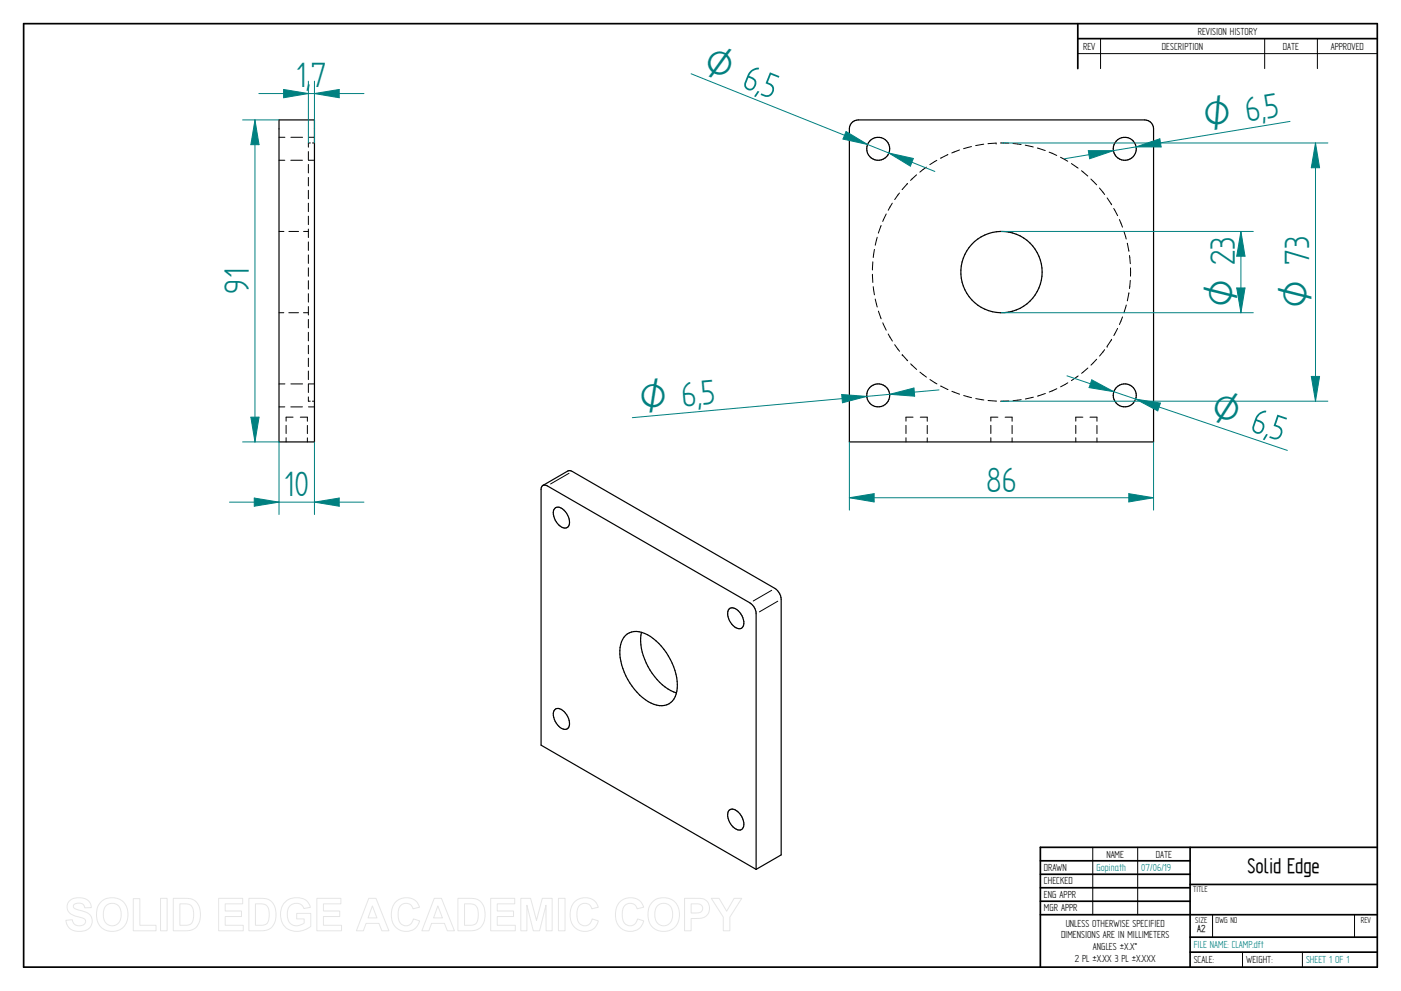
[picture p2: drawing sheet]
<svg xmlns="http://www.w3.org/2000/svg" width="594mm" height="420mm" viewBox="0 0 594 420" stroke-linecap="round" stroke-linejoin="round" font-family="sans-serif">
<g fill="none" stroke="#000" stroke-width=".72">
<path d="M10 10h574v400h-574zM457 10v19.1M457 16.4h127M504.6 359.2v50.8M584 359.2h-142.9v50.8M441.1 365h63.5M441.1 370.7h63.5M441.1 376.4h63.5M504.6 375h79.4M441.1 382.1h63.5M441.1 387.8h142.9M504.6 397.3h79.4"/>
<path d="M504.6 403.7h79.4"/>
</g>
<g fill="none" stroke="#000" stroke-width=".42">
<path d="M466.7 16.4v12.7M536.3 16.4v12.7M558.6 16.4v12.7M457 22.7h127M118.3 58.2h2.5M123.4 58.2h4.9M130.8 58.2h2.5M118.3 67.9h2.5M123.3 67.9h5M130.8 64.3v3.6M130.8 69.7v3.6M130.8 75.2v3.6"/>
<path d="M130.8 67.9h2.5M131.6 60.6h-.8v1.8M132.5 60.6h.8M384.8 77.8l-2.2 2.5M388.7 74.1l-2.6 2.4M392.8 70.9l-2.7 2.1M397.2 68l-2.9 1.8M401.9 65.5l-3.1 1.6M406.9 63.6l-3.3 1.3M411.9 62.1l-3.3 .9M417.1 61.1l-3.4 .6M422.4 60.7h.1"/>
<path d="M422.4 60.7l-3.5 .2M424.2 60.6l3.5 .1M429.5 60.8l3.5 .5M434.8 61.6l3.3 .7M439.9 62.8l3.3 1M444.9 64.5l3.2 1.4M449.7 66.7l3 1.7M454.3 69.3l2.9 2M458.6 72.4l2.7 2.2M462.6 75.9l2.4 2.5M466.2 79.7l2.2 2.8M118.3 98.1h2.1"/>
<path d="M122.5 98.1h4.1M128.7 98.1h2.1M130.8 80.7v3.6M130.8 86.1v3.6M130.8 91.7v3.5M130.8 97.1v3.6M373.6 95.6l-1.2 3.2M375.8 90.7l-1.5 3.2M378.4 86.1l-1.8 3.1M381.4 81.8l-2 2.8M382.6 80.3v.1M469.5 83.9l1.9 2.9"/>
<path d="M472.3 88.4l1.6 3M474.7 93.1l1.3 3.2M476.6 98l1 3.3M130.8 102.6v3.6M130.8 108.1v3.6M130.8 113.5v3.6M130.8 119v3.6M369.9 116.3l.2 3.5M370.1 111l-.2 3.5M370.8 105.7l-.5 3.5M372 100.6l-.9 3.4M478 103.1l.7 3.5"/>
<path d="M479 108.3l.3 3.5M479.3 118.9l-.3 3.4M479.4 113.6v3.5M118.3 132.6h2M122.5 132.6h4.1M128.7 132.6h2.1M130.8 124.5v3.6M130.8 130v3.6M130.8 135.4v3.6M370.3 121.5l.5 3.5M371.1 126.8l.9 3.4M372.5 131.9l1.1 3.3"/>
<path d="M374.3 136.9l1.5 3.1M473.9 139.2l-1.6 3.1M476 134.4l-1.3 3.2M477.6 129.3l-1 3.3M478.7 124.1l-.7 3.5M130.8 140.9v3.6M130.8 146.4v3.6M130.8 151.8v3.6M130.8 157.3v3.7M376.6 141.6l1.8 3M379.4 146.1l2.1 2.8M382.6 150.4h.1"/>
<path d="M382.6 150.4l2.3 2.6M386.2 154.3l2.5 2.3M390.1 157.8l2.7 2.1M457.2 159.4l-2.9 2M461.3 156l-2.7 2.3M465 152.3l-2.4 2.5M468.4 148.3l-2.1 2.7M469.5 146.8h.1M471.4 143.8l-1.9 3M118.3 162.8h2.5M118.3 172.5h2.5M123.3 172.5h5"/>
<path d="M123.4 162.8h4.9M124.3 176.9h-3v1.7M127.3 176.9h3v1.7M130.8 162.8v3.6M130.8 168.3v1.8h.8M130.8 172.5h2.5M130.8 162.8h2.5M132.5 170.1h.8M387.2 176.9h-3v1.7M390.2 176.9h3v1.7M394.3 160.9l3 1.9M398.9 163.7l3.1 1.5"/>
<path d="M403.6 165.9l3.3 1.2M408.6 167.7l3.4 .9M413.8 169l3.4 .6M419 169.8l3.5 .3M423.2 176.9h-3v1.7M426.2 176.9h3v1.7M427.8 170l-3.5 .1M433 169.5l-3.5 .4M438.2 168.4l-3.4 .8M443.3 166.8l-3.4 1.1M448.1 164.8l-3.2 1.4M452.8 162.3l-3.1 1.7"/>
<path d="M459.2 176.9h-3v1.7M462.2 176.9h3v1.7M121.3 180.3v3.5M121.3 185.6v1.8M130.3 180.4v3.5M130.3 185.6v1.8M384.2 180.3v3.5M384.2 185.6v1.8M393.2 180.4v3.5M393.2 185.6v1.8M420.2 180.3v3.5M420.2 185.6v1.8"/>
<path d="M429.2 180.4v3.5M429.2 185.6v1.8M456.2 180.3v3.5M456.2 185.6v1.8M465.2 180.4v3.5M465.2 185.6v1.8M241.3 200.7l-7.8 4.5M327.2 250.3l-7.8 4.5M329.8 254.9l-7.8 4.5M463.4 359.2v28.6M482.4 359.2v28.6M514.2 387.9v9.4"/>
<path d="M574.4 387.9v9.4M526.9 403.7v6.3M552.3 403.7v6.3"/>
</g>
<g fill="none" stroke="#000" stroke-width=".51">
<path d="M118.3 50.8h15v136.6h-15zM361 52.3a3.8 3.8 0 0 1 2.9-1.5h121.5a3.8 3.8 0 0 1 3.8 3.8v132.8h-129v-132.8zM230 206a1.85 1.85 0 0 1 2.1 0l85.9 49.6 2.1 2.3 .5 2.3v108.4l-91.2-52.7v-108.4zM230.2 205.8l10.6-6.1 1.3-.1 86.5 49.9 1.1 .9 1 1.4 .6 2.3v108.4l-10.7 6.1M235.2 215.6a3.1 3.1 0 0 1 4.5 1.3 5.8 5.8 0 0 1 1.2 6.5 3.2 3.2 0 0 1-4.5-1.4 5.8 5.8 0 0 1-1.2-6.4zM309.2 258.2a3.2 3.2 0 0 1 4.5 1.4 5 5 0 0 1 .7 6.8 5 5 0 0 1-5.4-4.1l-.4-2.3zM265.2 269.5a7.5 7.5 0 0 1 9.4-.4 26.1 26.1 0 0 1 12.4 23.9 6.8 6.8 0 0 1-9.7 5.6 25.8 25.8 0 0 1-14.4-24l.6-2.4zM272 268.1a24.7 24.7 0 0 0 7.7 21.2l3.6 2.8 3.5 1.7M235.2 300.9a3.1 3.1 0 0 1 4.5 1.4 5 5 0 0 1 .8 6.7 4 4 0 0 1-4.6-2.4 5 5 0 0 1-.7-5.7zM309.2 343.6a3.2 3.2 0 0 1 4.5 1.4 5 5 0 0 1 .7 6.7 5 5 0 0 1-5.4-4l-.4-2.4z"/>
<circle cx="372.4" cy="63.1" r="4.9"/>
<circle cx="476.9" cy="63.1" r="4.9"/>
<circle cx="424.7" cy="115.4" r="17.2"/>
<circle cx="372.4" cy="167.6" r="4.9"/>
<circle cx="476.9" cy="167.6" r="4.9"/>
</g>
<path d="M360.2 187.4v28.9M489.2 187.4v28.9M478.7 209.3l10.5 1.7-10.5 1.8z" fill="none" stroke="#008080" stroke-width=".42"/>
<path d="M478.7 209.3l10.5 1.7-10.5 1.8z" fill="#008080"/>
<path d="M360.2 211l10.5-1.7v3.5z" fill="none" stroke="#008080" stroke-width=".42"/>
<path d="M360.2 211l10.5-1.7v3.5z" fill="#008080"/>
<path d="M424.7 98.1h106.7M424.7 132.6h106.7M524.4 122.1h3.5l-1.7 10.5zM360.2 211h129" fill="none" stroke="#008080" stroke-width=".42"/>
<path d="M524.4 122.1h3.5l-1.7 10.5z" fill="#008080"/>
<path d="M526.2 98.1l1.7 10.5h-3.5z" fill="none" stroke="#008080" stroke-width=".42"/>
<path d="M526.2 98.1l1.7 10.5h-3.5z" fill="#008080"/>
<path d="M526.2 98.1v34.5M118.3 187.4v30.7M133.3 187.4v30.7M107.8 211.2l10.5 1.7-10.5 1.7z" fill="none" stroke="#008080" stroke-width=".42"/>
<path d="M107.8 211.2l10.5 1.7-10.5 1.7z" fill="#008080"/>
<path d="M133.3 212.9l10.5-1.7v3.4z" fill="none" stroke="#008080" stroke-width=".42"/>
<path d="M133.3 212.9l10.5-1.7v3.4z" fill="#008080"/>
<path d="M130.8 34.4v26.2M133.3 34.4v26.2M133.3 39.7l10.5-1.8v3.5zM97.3 212.9h57" fill="none" stroke="#008080" stroke-width=".42"/>
<path d="M133.3 39.7l10.5-1.8v3.5z" fill="#008080"/>
<path d="M120.3 37.9l10.5 1.8-10.5 1.7z" fill="none" stroke="#008080" stroke-width=".42"/>
<path d="M120.3 37.9l10.5 1.8-10.5 1.7z" fill="#008080"/>
<path d="M109.8 39.7h44.5M547 51.5l-95.6 15.8M461.5 63.9h10.6l-10 3.4z" fill="none" stroke="#008080" stroke-width=".42"/>
<path d="M461.5 63.9h10.6l-10 3.4z" fill="#008080"/>
<path d="M481.7 62.3l10.1-3.5 .6 3.5z" fill="none" stroke="#008080" stroke-width=".42"/>
<path d="M481.7 62.3l10.1-3.5 .6 3.5z" fill="#008080"/>
<path d="M293.1 31.3l103.3 41.4M376.9 64.9l10.4 2.3-1.3 3.2z" fill="none" stroke="#008080" stroke-width=".42"/>
<path d="M376.9 64.9l10.4 2.3-1.3 3.2z" fill="#008080"/>
<path d="M358.8 55.8l9.1 5.5-10.4-2.3z" fill="none" stroke="#008080" stroke-width=".42"/>
<path d="M358.8 55.8l9.1 5.5-10.4-2.3z" fill="#008080"/>
<path d="M452.5 159.3l93.4 31.7M463 161l9.3 5.1-10.5-1.8z" fill="none" stroke="#008080" stroke-width=".42"/>
<path d="M463 161l9.3 5.1-10.5-1.8z" fill="#008080"/>
<path d="M481.6 169.2l10.5 1.7-1.2 3.3z" fill="none" stroke="#008080" stroke-width=".42"/>
<path d="M481.6 169.2l10.5 1.7-1.2 3.3z" fill="#008080"/>
<path d="M377.3 167.2l10.3-2.7 .3 3.5zM398.2 165.3l-130.1 11.8" fill="none" stroke="#008080" stroke-width=".42"/>
<path d="M377.3 167.2l10.3-2.7 .3 3.5z" fill="#008080"/>
<path d="M356.9 167.3l10.6 .8-10.3 2.7z" fill="none" stroke="#008080" stroke-width=".42"/>
<path d="M356.9 167.3l10.6 .8-10.3 2.7z" fill="#008080"/>
<path d="M424.7 60.6h138.4M556 159.6h3.6l-1.8 10.5zM424.7 170.1h138.4" fill="none" stroke="#008080" stroke-width=".42"/>
<path d="M556 159.6h3.6l-1.8 10.5z" fill="#008080"/>
<path d="M557.8 60.6l1.8 10.5h-3.6z" fill="none" stroke="#008080" stroke-width=".42"/>
<path d="M557.8 60.6l1.8 10.5h-3.6z" fill="#008080"/>
<path d="M102.9 50.8h15.4M108.1 50.8l1.7 10.5h-3.4zM557.8 60.6v109.5M102.9 187.4h15.4" fill="none" stroke="#008080" stroke-width=".42"/>
<path d="M108.1 50.8l1.7 10.5h-3.4z" fill="#008080"/>
<path d="M106.4 176.9h3.4l-1.7 10.5z" fill="none" stroke="#008080" stroke-width=".42"/>
<path d="M106.4 176.9h3.4l-1.7 10.5z" fill="#008080"/>
<path d="M108.1 50.8v136.6" fill="none" stroke="#008080" stroke-width=".42"/>
<g fill="none" stroke="#e6e6e6" stroke-width=".42">
<path d="M29.6 381.8a6.5 6.5 0 0 1 8.5 .8l.6 2.2-2.8 .1a2.7 2.7 0 0 0-2.1-2 2.7 2.7 0 0 0-2.7 1.1 1.87 1.87 0 0 0 2.2 1.8l1.4 .4a4.4 4.4 0 0 1 4 6.2 6.4 6.4 0 0 1-9.1 1.3l-1.2-1.8-.5-1.7 2.7-.3a2.94 2.94 0 0 0 2.6 2.6 2.94 2.94 0 0 0 3.1-1.9 2.67 2.67 0 0 0-2.9-1.8 4.9 4.9 0 0 1-5-4.3l.4-1.6zM42.8 382.4a6.9 6.9 0 0 1 8.3-.8 6.9 6.9 0 0 1 3 7.7 6.7 6.7 0 0 1-8 5.5 6.7 6.7 0 0 1-5.1-8.3 6.1 6.1 0 0 1 1.8-4.1zM44.8 384.2a3.9 3.9 0 0 1 4.6-.8 3.9 3.9 0 0 1 2 4.3 3.8 3.8 0 0 1-1.9 4.3 3.8 3.8 0 0 1-4.6-.7 6.6 6.6 0 0 1-.1-7.1zM56.5 381h2.8v11.3h6.9v2.3h-9.7zM68.1 380.9h2.8v13.7h-2.8zM73.5 380.9h5a5.9 5.9 0 0 1 6.5 7 5.9 5.9 0 0 1-6.3 6.7h-5.2zM76.3 383.2h1.8a3.4 3.4 0 0 1 4 3.9v1.2a3.2 3.2 0 0 1-3.8 4h-2zM92.7 380.9h10.2v2.3h-7.4v3h6.9v2.4h-6.9v3.7h7.7v2.3h-10.5zM105.5 380.9h5.1a5.9 5.9 0 0 1 6.4 7 5.9 5.9 0 0 1-6.3 6.7h-5.2zM108.3 383.2h1.9a3.4 3.4 0 0 1 4 3.9v1.2a3.2 3.2 0 0 1-3.8 4h-2.1zM120.9 382.4a7.3 7.3 0 0 1 9.7 .1l1 2.2-2.7 .5a3.7 3.7 0 0 0-4.6-2 3.7 3.7 0 0 0-2.5 4.4 4.2 4.2 0 0 0 2.2 4.5 4.2 4.2 0 0 0 5-.8v-1.7h-3.2v-2.3h6v5.4a8.1 8.1 0 0 1-11.8-.8 8.3 8.3 0 0 1 .9-9.5zM134.4 380.9h10.2v2.3h-7.4v3h6.9v2.4h-6.9v3.7h7.6v2.3h-10.4z"/>
<path d="M156.4 380.9h3l5.5 13.7h-3l-1.2-3.1h-5.5l-1.1 3.1h-3zM157.9 384.1l1.9 5.1h-3.7zM167.7 382.5a6 6 0 0 1 10.2 2.1l-2.8 .7a3.2 3.2 0 0 0-3.9-2.2 3.2 3.2 0 0 0-2.4 3.8 4.6 4.6 0 0 0 2.5 5.5 3.2 3.2 0 0 0 4-2.8l2.6 .8a6.1 6.1 0 0 1-7.2 4.3 6.1 6.1 0 0 1-4.8-6.8 7.7 7.7 0 0 1 1.8-5.4zM184.1 380.9h3.1l5.5 13.7h-3l-1.2-3.1h-5.5l-1.1 3.1h-3zM185.7 384.1l1.9 5.1h-3.8zM194.2 380.9h5a5.9 5.9 0 0 1 6.5 7 5.9 5.9 0 0 1-6.3 6.7h-5.2zM197 383.2h1.8a3.4 3.4 0 0 1 4 3.9v1.2a3.2 3.2 0 0 1-3.8 4h-2zM208.1 380.9h10.2v2.3h-7.4v3h6.9v2.4h-6.9v3.7h7.6v2.3h-10.4zM220.8 380.9h4.2l2.5 9.3 2.4-9.3h4.2v13.7h-2.5l-.1-10.8-2.7 10.8h-2.7l-2.7-10.8v10.8h-2.6zM236.8 380.9h2.8v13.7h-2.8zM243.5 382.5a6 6 0 0 1 10.2 2.1l-2.8 .7a3.2 3.2 0 0 0-3.8-2.2 3.2 3.2 0 0 0-2.4 3.8 4.6 4.6 0 0 0 2.4 5.5 3.2 3.2 0 0 0 4-2.8l2.6 .8a6.1 6.1 0 0 1-7.2 4.3 6.1 6.1 0 0 1-4.7-6.8 7.7 7.7 0 0 1 1.7-5.4zM262.7 382.5a6 6 0 0 1 10.2 2.1l-2.7 .7a3.2 3.2 0 0 0-3.9-2.2 3.2 3.2 0 0 0-2.4 3.8 4.6 4.6 0 0 0 2.4 5.5 3.2 3.2 0 0 0 4-2.8l2.7 .8a6.1 6.1 0 0 1-7.2 4.3 6.1 6.1 0 0 1-4.8-6.8 7.7 7.7 0 0 1 1.7-5.4z"/>
<path d="M276.7 382.4a6.9 6.9 0 0 1 8.3-.8 6.9 6.9 0 0 1 3 7.7 6.7 6.7 0 0 1-8.1 5.5 6.7 6.7 0 0 1-5.1-8.3 6.1 6.1 0 0 1 1.9-4.1zM278.7 384.2a3.9 3.9 0 0 1 4.6-.8 3.9 3.9 0 0 1 1.9 4.3 3.8 3.8 0 0 1-1.8 4.3 3.8 3.8 0 0 1-4.7-.7 6.6 6.6 0 0 1 0-7.1zM290.3 380.9h5.2a4.4 4.4 0 0 1 5.4 4.3 4.4 4.4 0 0 1-5.4 4.2h-2.4v5.2h-2.8zM293.1 383.2h1.8a2.1 2.1 0 0 1 2.6 .6 2.1 2.1 0 0 1 0 2.6 3.4 3.4 0 0 1-2.9 .7h-1.5zM301.6 380.9h3.3l3.2 5.4 3.2-5.4h3.2l-5 7.9v5.8h-2.8v-5.8z"/>
</g>
<g font-size="16.9" fill="#008080">
<text x="125.6" y="37">1,7</text>
<text x="321.9" y="40" transform="rotate(22 321.9 40)">5</text>
<text x="537.1" y="50.5" transform="rotate(-9 537.1 50.5)">5</text>
<text x="105.5" y="124.5" transform="rotate(-90 105.5 124.5)">91</text>
<text x="297.8" y="171.8" transform="rotate(-5 297.8 171.8)">5</text>
<text x="537.6" y="185.4" transform="rotate(19 537.6 185.4)">5</text>
<text x="418.1" y="208.4">86</text>
<text x="120.6" y="210.3">10</text>
</g>
<g font-size="16.2" fill="#008080">
<text x="297.4" y="30.2" transform="rotate(22 297.4 30.2)">O 6,</text>
<text x="511.1" y="54.8" transform="rotate(-9 511.1 54.8)">O 6,</text>
<text x="523.6" y="130.3" transform="rotate(-90 523.6 130.3)">O 23</text>
<text x="555.2" y="130.4" transform="rotate(-90 555.2 130.4)">O 73</text>
<text x="271.6" y="174.2" transform="rotate(-5 271.6 174.2)">O 6,</text>
<text x="512.7" y="177" transform="rotate(19 512.7 177)">O 6,</text>
</g>
<text font-size="10.1" x="529" y="370.2">Solid Edge</text>
<g font-size="4.9">
<text x="507.9" y="14.7">REVISION HISTORY</text>
<text x="459.3" y="21">REV</text>
<text x="492.7" y="21">DESCRIPTION</text>
<text x="544" y="21">DATE</text>
<text x="564.3" y="21">APPROVED</text>
<text x="469.1" y="363.6">NAME</text>
<text x="490.1" y="363.6">DATE</text>
<text x="442.7" y="369.3">DRAWN</text>
<text x="442.7" y="375">CHECKED</text>
<text x="442.7" y="380.7">ENG APPR</text>
<text x="442.7" y="386.4">MGR APPR</text>
<text x="451.9" y="392.9">UNLESS OTHERWISE SPECIFIED</text>
<text x="449.9" y="397.9">DIMENSIONS ARE IN MILLIMETERS</text>
<text x="455.7" y="407.8">2 PL ±X.XX 3 PL ±X.XXX</text>
<text x="463.5" y="402.9">ANGLES ±X.X°</text>
<text x="506.2" y="408.3">SCALE:</text>
<text x="528.4" y="408.3">WEIGHT:</text>
</g>
<g font-size="4.9" fill="#008080">
<text x="464.9" y="369.3">Gopinath</text>
<text x="483.9" y="369.3">07/06/19</text>
<text x="506.2" y="402">FILE NAME: CLAMP.dft</text>
<text x="553.8" y="408.4">SHEET 1 OF 1</text>
</g>
<text font-size="4.8" x="507.7" y="395.3">A2</text>
<g font-size="4.1">
<text x="505.9" y="378.3">TITLE</text>
<text x="506.9" y="391.1">SIZE</text>
<text x="515.4" y="391.1">DWG NO</text>
<text x="577" y="391.1">REV</text>
</g>
</svg>
